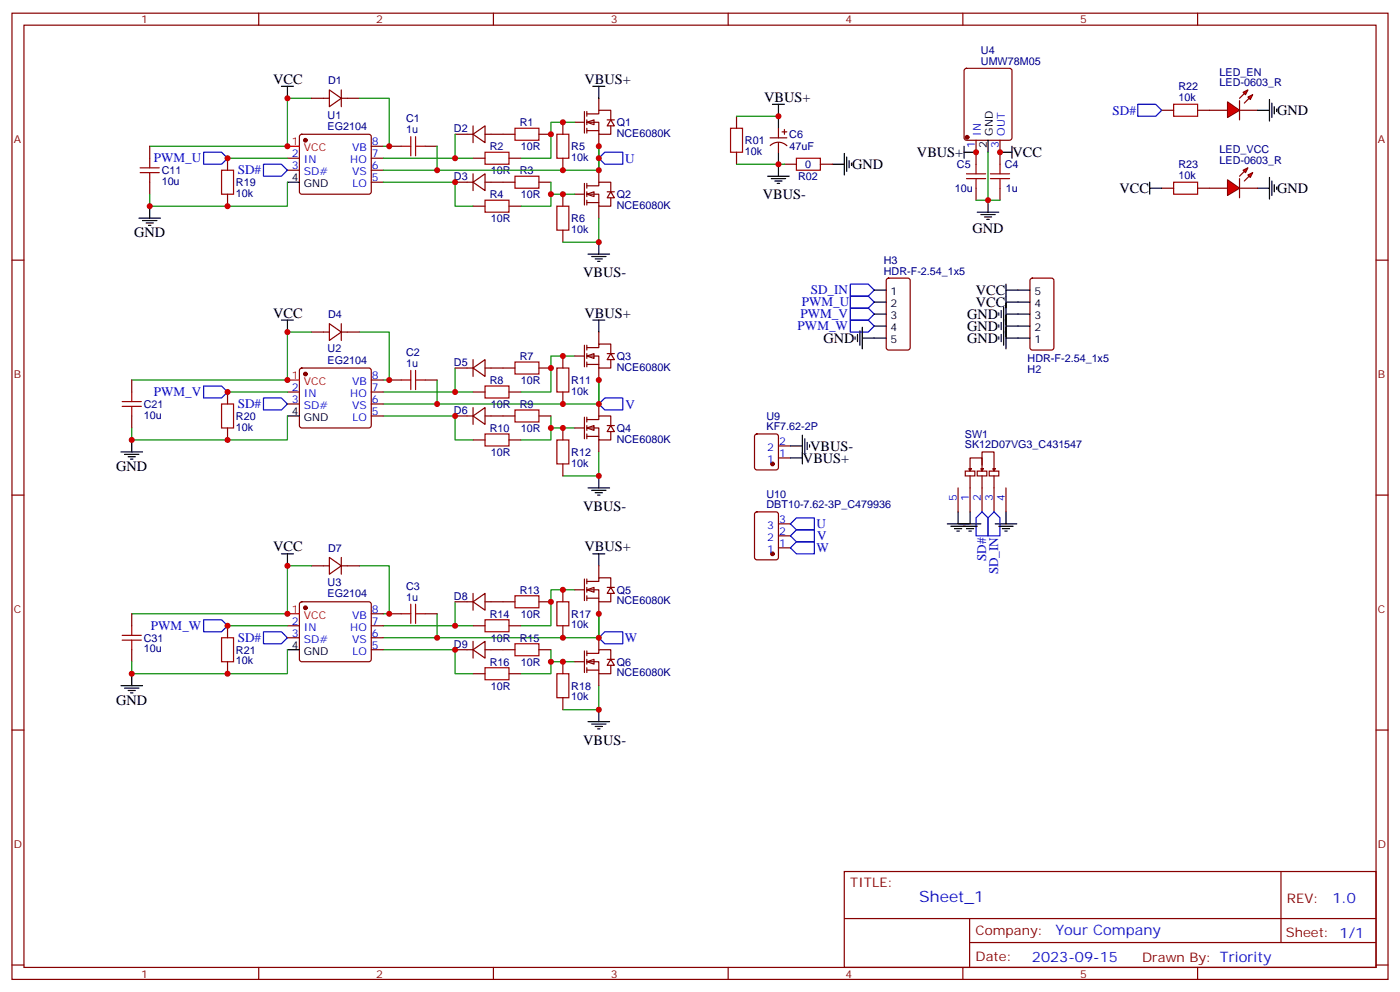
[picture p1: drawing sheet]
<svg xmlns="http://www.w3.org/2000/svg" width="412mm" height="292mm" viewBox="0 0 412 292" stroke-linecap="round" stroke-linejoin="round" font-family="sans-serif">
<g fill="none" stroke="#870000" stroke-width=".35">
<path d="M3.5 3.9h405.4v284.3h-405.4zM7.1 7.4h398.2v277.3h-398.2zM76.2 3.9v3.5M145.3 3.9v3.5M214.5 3.9v3.5M283.6 3.9v3.5M352.8 3.9v3.5M88.4 39.7l.5-.2h19.8l.5 .2 .2 .5v16.2l-.3 .5-.4 .3h-19.8l-.5-.3-.2-.5v-16.2zM91.7 28.9h5.3M97 26.5l3.5 2.4-3.5 2.5zM100.5 28.9h5.3M100.5 26.5v4.9"/>
<path d="M134.1 39.5h5.2M139.3 39.5l3.6-2.5v5zM139.3 37v5M142.9 39.5h8.8M158.7 39.5h3.6M84.7 46.6h3.5M84.7 50.1h3.5M109.4 46.6h3.5M109.4 50.1h3.5M109.4 53.6h3.5M109.4 43h3.5M114.7 43h3.5"/>
<path d="M125.2 43h3.6M134.1 53.6h5.2M139.3 53.6l3.6-2.4v4.9zM139.3 46.6h3.6M139.3 51.2v4.9M142.9 53.6h8.8M149.9 46.6h3.6M158.7 53.6h3.6M3.5 76.6h3.6M139.3 60.7h3.6M149.9 60.7h3.6M405.3 76.6h3.6"/>
<path d="M3.5 145.7h3.6M405.3 145.7h3.6M3.5 214.8h3.6M405.3 214.8h3.6M248.7 256.5h156.6v28.2h-156.6zM377.3 256.5v20.9M248.7 270.3h156.5M285.6 277.4h119.6M285.6 270.3v14.1M3.5 284h3.6M76.2 284.7v3.5M145.3 284.7v3.5"/>
<path d="M214.5 284.7v3.5M283.6 284.7v3.5M352.8 284.7v3.5M405.3 284h3.6"/>
</g>
<circle cx="90" cy="41.3" r=".53" fill="#870000" stroke="#870000" stroke-width=".35"/>
<path d="M84.7 43h3.5" fill="none" stroke="#f00" stroke-width=".35"/>
<path d="M82.9 25.4h3.5M84.7 25.4v3.5M84.7 53.6h3.5M40.9 64.2h6.4M42 64.9h4.2M43 65.6h2.2M43.7 66.3h.7M44.1 60.7v3.5" fill="none" stroke="#000" stroke-width=".35"/>
<path d="M60 44.8h5.3l1.7 1.8-1.7 1.7h-5.3zM77.6 48.3h5.3l1.8 1.8-1.8 1.8h-5.3z" fill="none" stroke="#00f" stroke-width=".35"/>
<path d="M91.7 28.9h-7v14.1h-40.6M105.8 28.9h8.9v14.1h-1.8M134.1 39.5v7.1h5.2M165.8 36h-3.5v10.6h-8.8M112.9 53.6h21.2v7.1h5.2M112.9 46.6h21.2M128.8 43v7.1h-15.9M162.3 53.6v7.1h-8.8" fill="none" stroke="#008700" stroke-width=".35"/>
<path d="M151.7 37.7h7v3.6h-7zM118.2 43h2.8M121 40.2v5.7M122.4 40.2v5.7M122.4 43h2.8M142.9 44.8h7v3.5h-7zM142.9 58.9h7v3.5h-7zM151.7 51.9h7v3.5h-7z" fill="none" stroke="#a10000" stroke-width=".35"/>
<path d="M172.9 36l2.1-.7v1.4z" fill="#fff" stroke="#870000" stroke-width=".35"/>
<g fill="none" stroke="#870000" stroke-width=".35">
<path d="M165.8 36v3.5M169.3 36h2.9M172.2 32.8v6.4M172.9 33.5h3.5v-1h3.5v2.8M172.9 36h3.5v3.5h3.5v-2.5M172.9 38.5h3.5M172.9 32.8v1.4M172.9 35.3v1.4M172.9 37.7v1.5M176.4 28.9v3.6M176.4 39.5v3.5M178.9 35.3h2.1"/>
<path d="M179.9 35.3l1.1 1.7h-2.1zM165.8 46.6v3.5"/>
</g>
<path d="M165.8 36h3.5M128.8 50.1h47.6v-7.1v7.1" fill="none" stroke="#008700" stroke-width=".35"/>
<path d="M174.6 25.4h3.6M176.4 25.4v3.5" fill="none" stroke="#000" stroke-width=".35"/>
<path d="M164 39.5h3.6v7.1h-3.6z" fill="none" stroke="#a10000" stroke-width=".35"/>
<path d="M172.9 57.2l2.1-.8v1.5z" fill="#fff" stroke="#870000" stroke-width=".35"/>
<g fill="none" stroke="#870000" stroke-width=".35">
<path d="M217 34.2v3.5M165.8 57.2v3.5M169.3 57.2h2.9M172.2 54v6.3M172.9 54.7h3.5v-1.1h3.5v2.8M172.9 57.2h3.5v3.5h3.5v-2.5M172.9 59.6h3.5M172.9 54v1.4M172.9 56.4v1.5M172.9 58.9v1.4M176.4 50.1v3.5M178.9 56.4h2.1"/>
<path d="M179.9 56.4l1.1 1.8h-2.1zM217 44.8v3.5M165.8 67.7v3.6M176.4 60.7v3.5M165.8 125.9v3.6M165.8 136.5v3.6"/>
</g>
<g fill="none" stroke="#000" stroke-width=".35">
<path d="M227.5 30.7h3.6M229.3 30.7v3.5M226.1 51.9h6.4M227.2 52.6h4.2M228.2 53.3h2.2M229 54h.7M229.3 48.3v3.6M245.2 48.3h3.5M248.7 45.2v6.3M249.4 46.2v4.2M250.1 47.3v2.1M250.8 48v.7"/>
<path d="M173.2 74.8h6.4M174.3 75.5h4.2M175.3 76.2h2.1M176 76.9h.7M176.4 71.3v3.5M173.2 143.6h6.4M174.3 144.3h4.2M175.3 145h2.1M176 145.7h.7M176.4 140.1v3.5"/>
</g>
<path d="M215.2 37.7h3.5v7.1h-3.5zM164 60.7h3.6v7h-3.6zM164 129.5h3.6v7h-3.6z" fill="none" stroke="#a10000" stroke-width=".35"/>
<path d="M217 34.2h12.3M162.3 57.2h7M217 48.3h12.3M176.4 64.2v7.1h-10.6M162.3 125.9h7M176.4 133v7.1h-10.6" fill="none" stroke="#008700" stroke-width=".35"/>
<path d="M176.4 46.6l1.8-1.8h5.2v3.5h-5.2zM176.4 118.9l1.8-1.8h5.2v3.5h-5.2z" fill="none" stroke="#00f" stroke-width=".35"/>
<path d="M172.9 125.9l2.1-.7v1.4z" fill="#fff" stroke="#870000" stroke-width=".35"/>
<g fill="none" stroke="#870000" stroke-width=".35">
<path d="M165.8 104.8v3.5M165.8 115.4v3.5M176.4 118.9v3.5M169.3 125.9h2.9M172.2 122.8v6.3M172.9 123.5h3.5v-1.1h3.5v2.8M172.9 125.9h3.5v3.6h3.5v-2.5M172.9 128.4h3.5M172.9 122.8v1.4M172.9 125.2v1.4M172.9 127.7v1.4M176.4 129.5v3.5"/>
<path d="M178.9 125.2h2.1M179.9 125.2l1.1 1.8h-2.1z"/>
</g>
<path d="M128.8 118.9h47.6v-7.1v7.1M165.8 104.8h3.5" fill="none" stroke="#008700" stroke-width=".35"/>
<path d="M164 108.3h3.6v7.1h-3.6z" fill="none" stroke="#a10000" stroke-width=".35"/>
<path d="M174.6 94.2h3.6M176.4 94.2v3.5" fill="none" stroke="#000" stroke-width=".35"/>
<path d="M172.9 104.8l2.1-.7v1.4z" fill="#fff" stroke="#870000" stroke-width=".35"/>
<g fill="none" stroke="#870000" stroke-width=".35">
<path d="M91.7 97.7h5.3M97 95.2l3.5 2.5-3.5 2.5zM100.5 97.7h5.3M100.5 95.2v5M176.4 97.7v3.5M84.7 115.4h3.5M84.7 118.9h3.5M88.4 108.5l.5-.2h19.8l.5 .2 .2 .5v16.2l-.3 .5-.4 .2h-19.8l-.5-.2-.2-.5v-16.2zM109.4 115.4h3.5M109.4 111.8h3.5M109.4 118.9h3.5M114.7 111.8h3.5"/>
<path d="M125.2 111.8h3.6M134.1 108.3h5.2M139.3 108.3l3.6-2.5v5zM139.3 105.8v5M139.3 119.9v5M139.3 115.4h3.6M142.9 108.3h8.8M149.9 115.4h3.6M158.7 108.3h3.6M169.3 104.8h2.9M172.2 101.6v6.3M172.9 102.3h3.5v-1.1h3.5v2.9"/>
<path d="M172.9 104.8h3.5v3.5h3.5v-2.5M172.9 107.2h3.5M172.9 101.6v1.4M172.9 104.1v1.4M172.9 106.5v1.4M176.4 108.3v3.5M178.9 104.1h2.1M179.9 104.1l1.1 1.7h-2.1zM109.4 122.4h3.5M134.1 122.4h5.2M139.3 122.4l3.6-2.5v5zM139.3 129.5h3.6"/>
<path d="M142.9 122.4h8.8M149.9 129.5h3.6M158.7 122.4h3.6M165.8 194.7v3.6M165.8 205.3v3.5"/>
</g>
<path d="M91.7 97.7h-7v14.1h-45.9M105.8 97.7h8.9v14.1h-1.8M112.9 115.4h21.2M128.8 111.8v7.1h-15.9M134.1 108.3v7.1h5.2M165.8 104.8h-3.5v10.6h-8.8M112.9 122.4h21.2v7.1h5.2M162.3 122.4v7.1h-8.8M162.3 194.7h7M176.4 201.8v7h-10.6" fill="none" stroke="#008700" stroke-width=".35"/>
<path d="M118.2 111.8h2.8M121 109v5.7M122.4 109v5.7M122.4 111.8h2.8M142.9 113.6h7v3.5h-7zM151.7 106.5h7v3.6h-7zM142.9 127.7h7v3.5h-7zM151.7 120.6h7v3.6h-7zM164 198.3h3.6v7h-3.6z" fill="none" stroke="#a10000" stroke-width=".35"/>
<path d="M60 113.6h5.3l1.7 1.8-1.7 1.7h-5.3zM77.6 117.1h5.3l1.8 1.8-1.8 1.7h-5.3zM176.4 187.7l1.8-1.8h5.2v3.5h-5.2z" fill="none" stroke="#00f" stroke-width=".35"/>
<g fill="none" stroke="#000" stroke-width=".35">
<path d="M82.9 94.2h3.5M84.7 94.2v3.5M35.6 133h6.4M36.7 133.7h4.2M37.7 134.4h2.2M38.5 135.1h.7M38.8 129.5v3.5M84.7 122.4h3.5M173.2 212.4h6.4M174.3 213.1h4.2M175.3 213.8h2.1M176 214.5h.7"/>
<path d="M176.4 208.8v3.6"/>
</g>
<circle cx="90" cy="110.1" r=".53" fill="#870000" stroke="#870000" stroke-width=".35"/>
<path d="M84.7 111.8h3.5" fill="none" stroke="#f00" stroke-width=".35"/>
<path d="M172.9 194.7l2.1-.7v1.4z" fill="#fff" stroke="#870000" stroke-width=".35"/>
<g fill="none" stroke="#870000" stroke-width=".35">
<path d="M165.8 173.6v3.5M165.8 184.1v3.6M169.3 194.7h2.9M172.2 191.6v6.3M172.9 192.3h3.5v-1.1h3.5v2.8M172.9 194.7h3.5v3.6h3.5v-2.5M172.9 197.2h3.5M172.9 191.6v1.4M172.9 194v1.4M172.9 196.5v1.4M176.4 187.7v3.5M176.4 198.3v3.5"/>
<path d="M178.9 194h2.1M179.9 194l1.1 1.8h-2.1z"/>
</g>
<path d="M165.8 173.6h3.5M128.8 187.7h47.6v-7.1v7.1" fill="none" stroke="#008700" stroke-width=".35"/>
<path d="M164 177.1h3.6v7h-3.6z" fill="none" stroke="#a10000" stroke-width=".35"/>
<path d="M174.6 163h3.6M176.4 163v3.5" fill="none" stroke="#000" stroke-width=".35"/>
<path d="M172.9 173.6l2.1-.7v1.4z" fill="#fff" stroke="#870000" stroke-width=".35"/>
<g fill="none" stroke="#870000" stroke-width=".35">
<path d="M229.3 37.7v2.9M230.4 38.8h1.4M231.1 38.1v1.4M284.2 20.3l.5-.2h12.7l.6 .4 .1 20.1-.5 .6-12.9 .1-.7-.5v-20zM44.1 43v3.6M44.1 53.6v3.6M67 46.6v3.5M67 57.2v3.5M226.8 40.6h5M226.9 42.8a3.5 3.5 0 0 1 4.9 .1M229.3 42v2.8M231.1 48.3h3.5"/>
<path d="M241.7 48.3h3.5M287.5 41.3v7M287.5 55.4v3.5M294.6 41.3v7M294.6 55.4v3.5M261.3 82.1l.5-.3h5.6l.7 .5v20l-.5 .7h-5.8l-.7-.5v-20zM303.6 82.1l.5-.3h5.6l.7 .5v20l-.4 .7h-5.9l-.7-.5v-20zM38.8 111.8v3.6M67 115.4v3.5M38.8 122.4v3.5M67 125.9v3.6M222.5 127.9l.5-.2h5.6l.7 .4v9.5l-.5 .6-5.8 .1-.7-.5-.1-9.4z"/>
<path d="M229.3 134.8h3.5M229.3 131.2h3.5M284.3 138.6h2.9v1.5h-2.9zM285.4 137.9h.7l-.3 .7zM285.8 138.3v-3.5h3.5v3.8M287.9 138.6h2.8v1.5h-2.8zM288.9 137.9h.7l-.3 .7zM289.3 136.9v-3.9h3.5v5.3M291.4 138.6h2.8v1.5h-2.8zM292.5 137.9h.7l-.4 .7zM222.5 150.8l.5-.2h5.6l.7 .5v12.9l-.5 .7h-5.8l-.7-.4-.1-13zM229.3 157.7h3.5"/>
<path d="M229.3 154.2h3.5M282.2 143.6v7M285.8 140.1v10.5M289.3 140.1v10.5M292.8 140.1v10.5M296.3 143.6v7M88.4 177.3l.5-.2h19.8l.5 .2 .2 .5v16.2l-.3 .5-.4 .2h-19.8l-.5-.2-.2-.5v-16.2zM91.7 166.5h5.3M97 164l3.5 2.5-3.5 2.5zM100.5 166.5h5.3M100.5 164v5M134.1 177.1h5.2"/>
<path d="M139.3 177.1l3.6-2.5v5zM139.3 174.6v5M142.9 177.1h8.8M158.7 177.1h3.6M169.3 173.6h2.9M172.2 170.4v6.3M172.9 171.1h3.5v-1.1h3.5v2.9M172.9 173.6h3.5v3.5h3.5v-2.5M172.9 176h3.5M172.9 170.4v1.4M172.9 172.9v1.4M172.9 175.3v1.4"/>
<path d="M176.4 166.5v3.5M176.4 177.1v3.5M178.9 172.9h2.1M179.9 172.9l1.1 1.7h-2.1zM229.3 161.2h3.5M38.8 180.6v3.5M38.8 191.2v3.5M67 184.1v3.6M67 194.7v3.6M84.7 184.1h3.5M84.7 187.7h3.5M109.4 191.2h3.5"/>
<path d="M109.4 184.1h3.5M109.4 180.6h3.5M109.4 187.7h3.5M114.7 180.6h3.5M125.2 180.6h3.6M134.1 191.2h5.2M139.3 191.2l3.6-2.5v5zM139.3 198.3h3.6M139.3 188.7v5M139.3 184.1h3.6M142.9 191.2h8.8M149.9 198.3h3.6"/>
<path d="M149.9 184.1h3.6M158.7 191.2h3.6"/>
</g>
<g fill="none" stroke="#008700" stroke-width=".35">
<path d="M67 46.6h17.7M84.7 53.6v7.1h-40.6v-3.5M229.3 48.3h1.8M287.5 58.9h7.1M291 44.8v14.1M67 115.4h17.7M84.7 122.4v7.1h-45.9v-3.6M91.7 166.5h-7v14.1h-45.9M105.8 166.5h8.9v14.1h-1.8M134.1 177.1v7h5.2M165.8 173.6h-3.5v10.5h-8.8M67 184.1h17.7"/>
<path d="M84.7 191.2v7.1h-45.9v-3.6M112.9 191.2h21.2v7.1h5.2M112.9 184.1h21.2M128.8 180.6v7.1h-15.9M162.3 191.2v7.1h-8.8"/>
</g>
<g fill="none" stroke="#a10000" stroke-width=".35">
<path d="M41.3 50.8h5.6M41.3 49.4h5.6M44.1 46.6v2.8M44.1 50.8v2.8M65.3 50.1h3.5v7.1h-3.5zM234.6 46.6h7.1v3.5h-7.1zM284.7 52.6h5.6M284.7 51.2h5.6M287.5 48.3v2.9M287.5 52.6v2.8M291.7 52.6h5.7M291.7 51.2h5.7"/>
<path d="M294.6 48.3v2.9M294.6 52.6v2.8M36 119.6h5.6M36 118.2h5.6M38.8 115.4v2.8M38.8 119.6v2.8M65.3 118.9h3.5v7h-3.5zM121 177.8v5.6M122.4 177.8v5.6M151.7 175.3h7v3.6h-7zM36 188.4h5.6M36 187h5.6"/>
<path d="M38.8 184.1v2.9M38.8 188.4v2.8M65.3 187.7h3.5v7h-3.5zM118.2 180.6h2.8M122.4 180.6h2.8M142.9 196.5h7v3.5h-7zM142.9 182.4h7v3.5h-7zM151.7 189.4h7v3.6h-7z"/>
</g>
<path d="M335.1 30.7h5.3l1.8 1.8-1.8 1.7h-5.3zM250.5 90.7h5.3l1.7 1.7-1.7 1.8h-5.3zM250.5 87.1h5.3l1.7 1.8-1.7 1.8h-5.3zM250.5 94.2h5.3l1.7 1.8-1.7 1.7h-5.3zM250.5 83.6h5.3l1.7 1.8-1.7 1.7h-5.3zM232.8 157.7l1.8-1.8h5.3v3.6h-5.3zM232.8 154.2l1.8-1.8h5.3v3.5h-5.3zM287.5 152.4l1.8-1.8 1.7 1.8v5.3h-3.5zM292.8 150.6l1.8 1.8v5.3h-3.6v-5.3zM232.8 161.2l1.8-1.7h5.3v3.5h-5.3zM60 182.4h5.3l1.7 1.7-1.7 1.8h-5.3zM77.6 185.9h5.3l1.8 1.8-1.8 1.7h-5.3z" fill="none" stroke="#00f" stroke-width=".35"/>
<g fill="none" stroke="#000" stroke-width=".35">
<path d="M229.3 34.2v3.5M229.3 44.8v3.5M284 44.8h3.5M284 43v3.6M291 41.3v3.5M291 58.9v3.5M294.6 44.8h3.5M298.1 43v3.6M287.9 62.4h6.3M288.9 63.1h4.3M290 63.9h2.1M290.7 64.6h.7"/>
<path d="M251.9 99.1v.7M252.6 98.4v2.1M253.3 97.4v4.2M254 99.5h7.1M254 96.3v6.4M257.5 85.4h3.6M257.5 88.9h3.6M257.5 96h3.6M257.5 92.4h3.6M294.2 92.1v.7M294.2 95.6v.7M294.2 99.1v.7"/>
<path d="M294.9 91.4v2.1M294.9 94.9v2.1M294.9 98.4v2.1M295.6 90.3v11.3M296.3 99.5h7.1M296.3 83.6v19.1M296.3 85.4h7.1M296.3 88.9h7.1M296.3 96h7.1M296.3 92.4h7.1M232.8 134.8h3.6M232.8 131.2h3.6"/>
<path d="M236.4 128.1v8.4M237.1 129.1v4.2M237.8 130.2v2.1M238.5 130.9v.7M279 154.2h9.9M280.1 154.9h7.8M281.2 155.6h2.1M281.9 156.3h.7M282.2 150.6v3.6M284.7 155.6h2.1M285.4 156.3h.7M285.8 150.6v3.6"/>
<path d="M293.2 154.2h6.3M294.2 154.9h4.2M295.3 155.6h2.1M296 156.3h.7M296.3 150.6v3.6M82.9 163h3.5M84.7 163v3.5M38.8 198.3v3.5M84.7 191.2h3.5M35.6 201.8h6.4M36.7 202.5h4.2M37.7 203.2h2.2"/>
<path d="M38.5 203.9h.7"/>
</g>
<g fill="#870000" stroke="#870000" stroke-width=".35">
<circle cx="90" cy="178.9" r=".53"/>
<circle cx="227.5" cy="136.5" r=".53"/>
<circle cx="227.5" cy="163" r=".53"/>
<circle cx="284.9" cy="40.4" r=".53"/>
</g>
<path d="M84.7 180.6h3.5" fill="none" stroke="#f00" stroke-width=".35"/>
<g fill="#f00" stroke="#870000" stroke-width=".35">
<path d="M361.6 30l3.5 2.5-3.5 2.1z"/>
<path d="M365.1 29.6v5.7z"/>
</g>
<g fill="#870000" stroke="#870000" stroke-width=".35">
<path d="M365.1 28.9l1.4-1.4z"/>
<path d="M367.9 28.9l-1.4 1.4z"/>
</g>
<g fill="#f00" stroke="#870000" stroke-width=".35">
<path d="M366.2 27.2l1.4-.7-.7 1.4z"/>
<path d="M367.6 28.6l1.4-.7-.7 1.4z"/>
</g>
<path d="M342.2 32.5h3.5M352.8 32.5h8.8M365.1 32.5h5.3M342.2 55.4h3.5M352.8 55.4h3.5" fill="none" stroke="#870000" stroke-width=".35"/>
<path d="M345.7 30.7h7.1v3.5h-7.1zM345.7 53.6h7.1v3.6h-7.1z" fill="none" stroke="#a10000" stroke-width=".35"/>
<path d="M370.4 32.5h3.5M373.9 29.3v6.3M374.6 30.3v4.3M375.4 31.4v2.1M376.1 32.1v.7M370.4 55.4h3.5M373.9 52.2v6.4M374.6 53.3v4.2M375.4 54.3v2.1M376.1 55v.7" fill="none" stroke="#000" stroke-width=".35"/>
<g fill="#f00" stroke="#870000" stroke-width=".35">
<path d="M361.6 52.9l3.5 2.5-3.5 2.1z"/>
<path d="M365.1 52.6v5.6z"/>
</g>
<g fill="#870000" stroke="#870000" stroke-width=".35">
<path d="M365.1 51.9l1.4-1.5z"/>
<path d="M366.5 53.3l1.4-1.4z"/>
</g>
<g fill="#f00" stroke="#870000" stroke-width=".35">
<path d="M366.2 50.1l1.4-.7-.7 1.4z"/>
<path d="M367.6 51.5l1.4-.7-.7 1.4z"/>
</g>
<path d="M356.3 55.4h5.3M365.1 55.4h5.3" fill="none" stroke="#870000" stroke-width=".35"/>
<path d="M338.7 55.4h3.5M338.7 53.6v3.6" fill="none" stroke="#000" stroke-width=".35"/>
<g fill="#c00">
<circle cx="84.7" cy="28.9" r=".88"/>
<circle cx="114.7" cy="43" r=".88"/>
<circle cx="134.1" cy="46.6" r=".88"/>
<circle cx="134.1" cy="53.6" r=".88"/>
<circle cx="128.8" cy="50.1" r=".88"/>
<circle cx="176.4" cy="50.1" r=".88"/>
<circle cx="165.8" cy="50.1" r=".88"/>
<circle cx="176.4" cy="43" r=".88"/>
<circle cx="165.8" cy="36" r=".88"/>
<circle cx="162.3" cy="39.5" r=".88"/>
<circle cx="162.3" cy="57.1" r=".88"/>
<circle cx="165.8" cy="57.1" r=".88"/>
<circle cx="176.4" cy="46.6" r=".88"/>
<circle cx="229.3" cy="48.3" r=".88"/>
<circle cx="176.4" cy="140.1" r=".88"/>
<circle cx="165.8" cy="125.9" r=".88"/>
<circle cx="162.3" cy="125.9" r=".88"/>
<circle cx="162.3" cy="108.3" r=".88"/>
<circle cx="165.8" cy="104.8" r=".88"/>
<circle cx="176.4" cy="111.8" r=".88"/>
<circle cx="165.8" cy="118.9" r=".88"/>
<circle cx="176.4" cy="118.9" r=".88"/>
<circle cx="128.8" cy="118.9" r=".88"/>
<circle cx="134.1" cy="122.4" r=".88"/>
<circle cx="134.1" cy="115.4" r=".88"/>
<circle cx="114.7" cy="111.8" r=".88"/>
<circle cx="84.7" cy="97.7" r=".88"/>
<circle cx="176.4" cy="208.8" r=".88"/>
<circle cx="165.8" cy="194.7" r=".88"/>
<circle cx="162.3" cy="194.7" r=".88"/>
<circle cx="162.3" cy="177.1" r=".88"/>
<circle cx="165.8" cy="173.6" r=".88"/>
<circle cx="176.4" cy="180.6" r=".88"/>
<circle cx="165.8" cy="187.7" r=".88"/>
<circle cx="176.4" cy="187.7" r=".88"/>
<circle cx="128.8" cy="187.7" r=".88"/>
<circle cx="134.1" cy="191.2" r=".88"/>
<circle cx="134.1" cy="184.1" r=".88"/>
<circle cx="114.7" cy="180.6" r=".88"/>
<circle cx="84.7" cy="166.5" r=".88"/>
<circle cx="176.4" cy="71.3" r=".88"/>
<circle cx="291" cy="58.9" r=".88"/>
<circle cx="84.7" cy="43" r=".88"/>
<circle cx="84.7" cy="111.8" r=".88"/>
<circle cx="84.7" cy="180.6" r=".88"/>
<circle cx="287.5" cy="44.8" r=".88"/>
<circle cx="294.6" cy="44.8" r=".88"/>
<circle cx="229.3" cy="34.2" r=".88"/>
<circle cx="67" cy="46.6" r=".88"/>
<circle cx="44.1" cy="60.7" r=".88"/>
<circle cx="67" cy="60.7" r=".88"/>
<circle cx="67" cy="115.4" r=".88"/>
<circle cx="67" cy="184.1" r=".88"/>
<circle cx="38.8" cy="198.3" r=".88"/>
<circle cx="67" cy="198.3" r=".88"/>
<circle cx="38.8" cy="129.5" r=".88"/>
<circle cx="67" cy="129.5" r=".88"/>
</g>
<text font-size="4.6" fill="#00f" x="270.8" y="265.5">Sheet_1</text>
<g font-size="4.2">
<text x="80.4" y="24.7">VCC</text>
<text x="172.2" y="24.7">VBUS+</text>
<text x="225.1" y="30">VBUS+</text>
<text x="376.2" y="33.9">GND</text>
<text x="270.1" y="46.3">VBUS+</text>
<text x="298.3" y="46.3">VCC</text>
<text x="251" y="49.8">GND</text>
<text x="224.7" y="58.6">VBUS-</text>
<text x="329.8" y="56.8">VCC</text>
<text x="376.2" y="56.8">GND</text>
<text x="39.5" y="69.8">GND</text>
<text x="286.5" y="68.5">GND</text>
<text x="171.8" y="81.5">VBUS-</text>
<text x="287.5" y="86.8">VCC</text>
<text x="80.4" y="93.5">VCC</text>
<text x="172.2" y="93.5">VBUS+</text>
<text x="284.9" y="93.8">GND</text>
<text x="287.5" y="90.3">VCC</text>
<text x="242.5" y="100.9">GND</text>
<text x="284.9" y="100.9">GND</text>
<text x="284.9" y="97.4">GND</text>
<text x="236.5" y="136.2">VBUS+</text>
<text x="238.7" y="132.6">VBUS-</text>
<text x="34.2" y="138.6">GND</text>
<text x="171.8" y="150.3">VBUS-</text>
<text x="80.4" y="162.3">VCC</text>
<text x="172.2" y="162.3">VBUS+</text>
<text x="34.2" y="207.4">GND</text>
<text x="171.8" y="219.1">VBUS-</text>
</g>
<g font-size="4.2" fill="#00f">
<text x="392.5" y="265.7">1.0</text>
<text x="310.9" y="275.3">Your Company</text>
<text x="304" y="283.1">2023-09-15</text>
</g>
<g font-size="3.9" fill="#00f">
<text x="327.7" y="33.7">SD#</text>
<text x="45.3" y="47.8">PWM_U</text>
<text x="184.1" y="47.8">U</text>
<text x="70" y="51.3">SD#</text>
<text x="238.8" y="86.6">SD_IN</text>
<text x="235.8" y="93.7">PWM_V</text>
<text x="236.2" y="90.2">PWM_U</text>
<text x="234.9" y="97.2">PWM_W</text>
<text x="45.3" y="116.6">PWM_V</text>
<text x="70" y="120.1">SD#</text>
<text x="184.2" y="120.2">V</text>
<text x="240.6" y="155.4">U</text>
<text x="240.7" y="159">V</text>
<text x="240.5" y="162.6">W</text>
<text x="290.5" y="165.1" transform="rotate(-90 290.5 165.1)">SD#</text>
<text x="294.1" y="169.1" transform="rotate(-90 294.1 169.1)">SD_IN</text>
<text x="44.4" y="185.4">PWM_W</text>
<text x="70" y="188.9">SD#</text>
<text x="184.1" y="189">W</text>
</g>
<g font-size="3.9" fill="#800">
<text x="250.5" y="261.1">TITLE:</text>
<text x="379.1" y="265.7">REV:</text>
<text x="287.4" y="275.3">Company:</text>
<text x="378.7" y="275.9">Sheet: 1/1</text>
<text x="287.4" y="282.9">Date:</text>
<text x="336.4" y="283">Drawn By: Triority</text>
</g>
<g font-size="3.2" fill="#800">
<text x="41.6" y="6.9">1</text>
<text x="110.8" y="6.9">2</text>
<text x="179.9" y="6.9">3</text>
<text x="249.1" y="6.9">4</text>
<text x="318.2" y="6.9">5</text>
<text x="4.1" y="42">A</text>
<text x="405.9" y="42">A</text>
<text x="4.1" y="111.1">B</text>
<text x="405.9" y="111.1">B</text>
<text x="4.1" y="180.3">C</text>
<text x="405.9" y="180.3">C</text>
<text x="4.1" y="249.4">D</text>
<text x="405.9" y="249.4">D</text>
<text x="41.6" y="287.7">1</text>
<text x="110.8" y="287.7">2</text>
<text x="179.9" y="287.7">3</text>
<text x="249.1" y="287.7">4</text>
<text x="318.2" y="287.7">5</text>
</g>
<g font-size="3.2" fill="#000080">
<text x="288.9" y="15.9">U4</text>
<text x="288.9" y="19.1">UMW78M05</text>
<text x="359.2" y="22.2">LED_EN</text>
<text x="96.7" y="24.8">D1</text>
<text x="347.1" y="29.6">10k</text>
<text x="347.1" y="26.5">R22</text>
<text x="359.2" y="25.4">LED-0603_R</text>
<text x="96.5" y="34.9">U1</text>
<text x="119.6" y="36">C1</text>
<text x="96.5" y="38.2">EG2104</text>
<text x="119.6" y="39.2">1u</text>
<text x="133.7" y="39">D2</text>
<text x="153.1" y="37.1">R1</text>
<text x="181.7" y="40.3">NCE6080K</text>
<text x="181.7" y="37.1">Q1</text>
<text x="232.5" y="40.6">C6</text>
<text x="144.3" y="44.2">R2</text>
<text x="153.4" y="44.2">10R</text>
<text x="168.3" y="47.3">10k</text>
<text x="168.3" y="44.2">R5</text>
<text x="219.4" y="45.6">10k</text>
<text x="219.4" y="42.4">R01</text>
<text x="232.6" y="44.2">47uF</text>
<text x="359.2" y="45.2">LED_VCC</text>
<text x="47.6" y="51.2">C11</text>
<text x="133.7" y="53.1">D3</text>
<text x="144.6" y="51.2">10R</text>
<text x="153.1" y="51.2">R3</text>
<text x="235.1" y="53">R02</text>
<text x="237.2" y="49.5">0</text>
<text x="281.9" y="49.5">C5</text>
<text x="296" y="49.5">C4</text>
<text x="347.1" y="52.6">10k</text>
<text x="347.1" y="49.4">R23</text>
<text x="359.2" y="48.3">LED-0603_R</text>
<text x="47.6" y="54.4">10u</text>
<text x="69.5" y="57.9">10k</text>
<text x="69.5" y="54.8">R19</text>
<text x="144.3" y="58.3">R4</text>
<text x="153.4" y="58.3">10R</text>
<text x="181.7" y="58.3">Q2</text>
<text x="281.2" y="56.5">10u</text>
<text x="296.3" y="56.5">1u</text>
<text x="144.6" y="65.3">10R</text>
<text x="168.3" y="65.4">R6</text>
<text x="181.7" y="61.5">NCE6080K</text>
<text x="168.3" y="68.5">10k</text>
<text x="260.4" y="77.6">H3</text>
<text x="260.4" y="80.8">HDR-F-2.54_1x5</text>
<text x="96.7" y="93.6">D4</text>
<text x="96.5" y="107">EG2104</text>
<text x="96.5" y="103.7">U2</text>
<text x="119.6" y="107.9">1u</text>
<text x="119.6" y="104.8">C2</text>
<text x="133.7" y="107.7">D5</text>
<text x="153.1" y="105.9">R7</text>
<text x="181.7" y="105.9">Q3</text>
<text x="302.7" y="106.5">HDR-F-2.54_1x5</text>
<text x="144.3" y="113">R8</text>
<text x="153.4" y="113">10R</text>
<text x="168.3" y="113">R11</text>
<text x="181.7" y="109.1">NCE6080K</text>
<text x="302.7" y="109.7">H2</text>
<text x="168.3" y="116.1">10k</text>
<text x="42.3" y="123.2">10u</text>
<text x="42.3" y="120">C21</text>
<text x="69.5" y="123.5">R20</text>
<text x="133.7" y="121.9">D6</text>
<text x="144.6" y="120">10R</text>
<text x="153.1" y="120">R9</text>
<text x="225.8" y="123.6">U9</text>
<text x="69.5" y="126.7">10k</text>
<text x="144.3" y="127.1">R10</text>
<text x="153.4" y="127.1">10R</text>
<text x="181.7" y="130.2">NCE6080K</text>
<text x="181.7" y="127.1">Q4</text>
<text x="225.8" y="126.6">KF7.62-2P</text>
<text x="284.2" y="131.9">SK12D07VG3_C431547</text>
<text x="284.2" y="128.7">SW1</text>
<text x="144.6" y="134.1">10R</text>
<text x="168.3" y="137.3">10k</text>
<text x="168.3" y="134.1">R12</text>
<text x="225.8" y="149.6">DBT10-7.62-3P_C479936</text>
<text x="225.8" y="146.5">U10</text>
<text x="96.7" y="162.4">D7</text>
<text x="96.5" y="172.5">U3</text>
<text x="119.6" y="173.6">C3</text>
<text x="96.5" y="175.8">EG2104</text>
<text x="119.6" y="176.7">1u</text>
<text x="133.7" y="176.5">D8</text>
<text x="153.1" y="174.7">R13</text>
<text x="181.7" y="177.9">NCE6080K</text>
<text x="181.7" y="174.7">Q5</text>
<text x="144.3" y="181.8">R14</text>
<text x="153.4" y="181.8">10R</text>
<text x="168.3" y="184.9">10k</text>
<text x="168.3" y="181.8">R17</text>
<text x="42.3" y="192">10u</text>
<text x="42.3" y="188.8">C31</text>
<text x="133.7" y="190.6">D9</text>
<text x="144.6" y="188.8">10R</text>
<text x="153.1" y="188.8">R15</text>
<text x="69.5" y="195.5">10k</text>
<text x="69.5" y="192.3">R21</text>
<text x="144.3" y="195.9">R16</text>
<text x="153.4" y="195.9">10R</text>
<text x="181.7" y="195.9">Q6</text>
<text x="144.6" y="202.9">10R</text>
<text x="168.3" y="202.9">R18</text>
<text x="181.7" y="199">NCE6080K</text>
<text x="168.3" y="206.1">10k</text>
</g>
<g font-size="3.2" fill="#00f">
<text x="288.9" y="40" transform="rotate(-90 288.9 40)">IN</text>
<text x="296" y="40" transform="rotate(-90 296 40)">OUT</text>
<text x="86" y="46.2">2</text>
<text x="89.5" y="48">IN</text>
<text x="103.2" y="48">HO</text>
<text x="103.7" y="44.4">VB</text>
<text x="109.5" y="46.2">7</text>
<text x="109.5" y="42.7">8</text>
<text x="287.2" y="43.5" transform="rotate(-90 287.2 43.5)">1</text>
<text x="294.2" y="43.5" transform="rotate(-90 294.2 43.5)">3</text>
<text x="86" y="49.7">3</text>
<text x="89.5" y="51.5">SD#</text>
<text x="103.7" y="51.5">VS</text>
<text x="109.5" y="53.3">5</text>
<text x="109.5" y="49.7">6</text>
<text x="103.8" y="55">LO</text>
<text x="103.7" y="113.2">VB</text>
<text x="109.5" y="111.5">8</text>
<text x="86" y="115">2</text>
<text x="86" y="118.5">3</text>
<text x="89.5" y="116.8">IN</text>
<text x="103.2" y="116.8">HO</text>
<text x="109.5" y="118.5">6</text>
<text x="109.5" y="115">7</text>
<text x="89.5" y="120.3">SD#</text>
<text x="103.7" y="120.3">VS</text>
<text x="103.8" y="123.8">LO</text>
<text x="109.5" y="122.1">5</text>
<text x="229.5" y="130.9">2</text>
<text x="226" y="136.2">1</text>
<text x="226" y="132.6">2</text>
<text x="229.5" y="134.4">1</text>
<text x="281.9" y="147.4" transform="rotate(-90 281.9 147.4)">5</text>
<text x="285.4" y="147.4" transform="rotate(-90 285.4 147.4)">1</text>
<text x="288.9" y="147.4" transform="rotate(-90 288.9 147.4)">2</text>
<text x="292.5" y="147.4" transform="rotate(-90 292.5 147.4)">3</text>
<text x="296" y="147.4" transform="rotate(-90 296 147.4)">4</text>
<text x="226" y="155.6">3</text>
<text x="229.5" y="153.8">3</text>
<text x="226" y="159.1">2</text>
<text x="229.5" y="160.9">1</text>
<text x="229.5" y="157.3">2</text>
<text x="226" y="162.6">1</text>
<text x="86" y="183.8">2</text>
<text x="89.5" y="185.6">IN</text>
<text x="103.2" y="185.6">HO</text>
<text x="103.7" y="182">VB</text>
<text x="109.5" y="183.8">7</text>
<text x="109.5" y="180.3">8</text>
<text x="86" y="187.3">3</text>
<text x="89.5" y="189.1">SD#</text>
<text x="103.7" y="189.1">VS</text>
<text x="109.5" y="190.9">5</text>
<text x="109.5" y="187.3">6</text>
<text x="103.8" y="192.6">LO</text>
</g>
<g font-size="3.2">
<text x="292.5" y="40" transform="rotate(-90 292.5 40)">GND</text>
<text x="290.7" y="43.5" transform="rotate(-90 290.7 43.5)">2</text>
<text x="86" y="53.3">4</text>
<text x="89.5" y="55">GND</text>
<text x="262.4" y="86.8">1</text>
<text x="304.7" y="86.8">5</text>
<text x="262.4" y="90.3">2</text>
<text x="262.4" y="93.8">3</text>
<text x="304.7" y="93.8">3</text>
<text x="304.7" y="90.3">4</text>
<text x="262.4" y="97.4">4</text>
<text x="262.4" y="100.9">5</text>
<text x="304.7" y="100.9">1</text>
<text x="304.7" y="97.4">2</text>
<text x="86" y="122.1">4</text>
<text x="89.5" y="123.8">GND</text>
<text x="86" y="190.9">4</text>
<text x="89.5" y="192.6">GND</text>
</g>
<g font-size="3.2" fill="#f00">
<text x="86" y="42.7">1</text>
<text x="89.5" y="44.4">VCC</text>
<text x="86" y="111.5">1</text>
<text x="89.5" y="113.2">VCC</text>
<text x="86" y="180.3">1</text>
<text x="89.5" y="182">VCC</text>
</g>
</svg>
